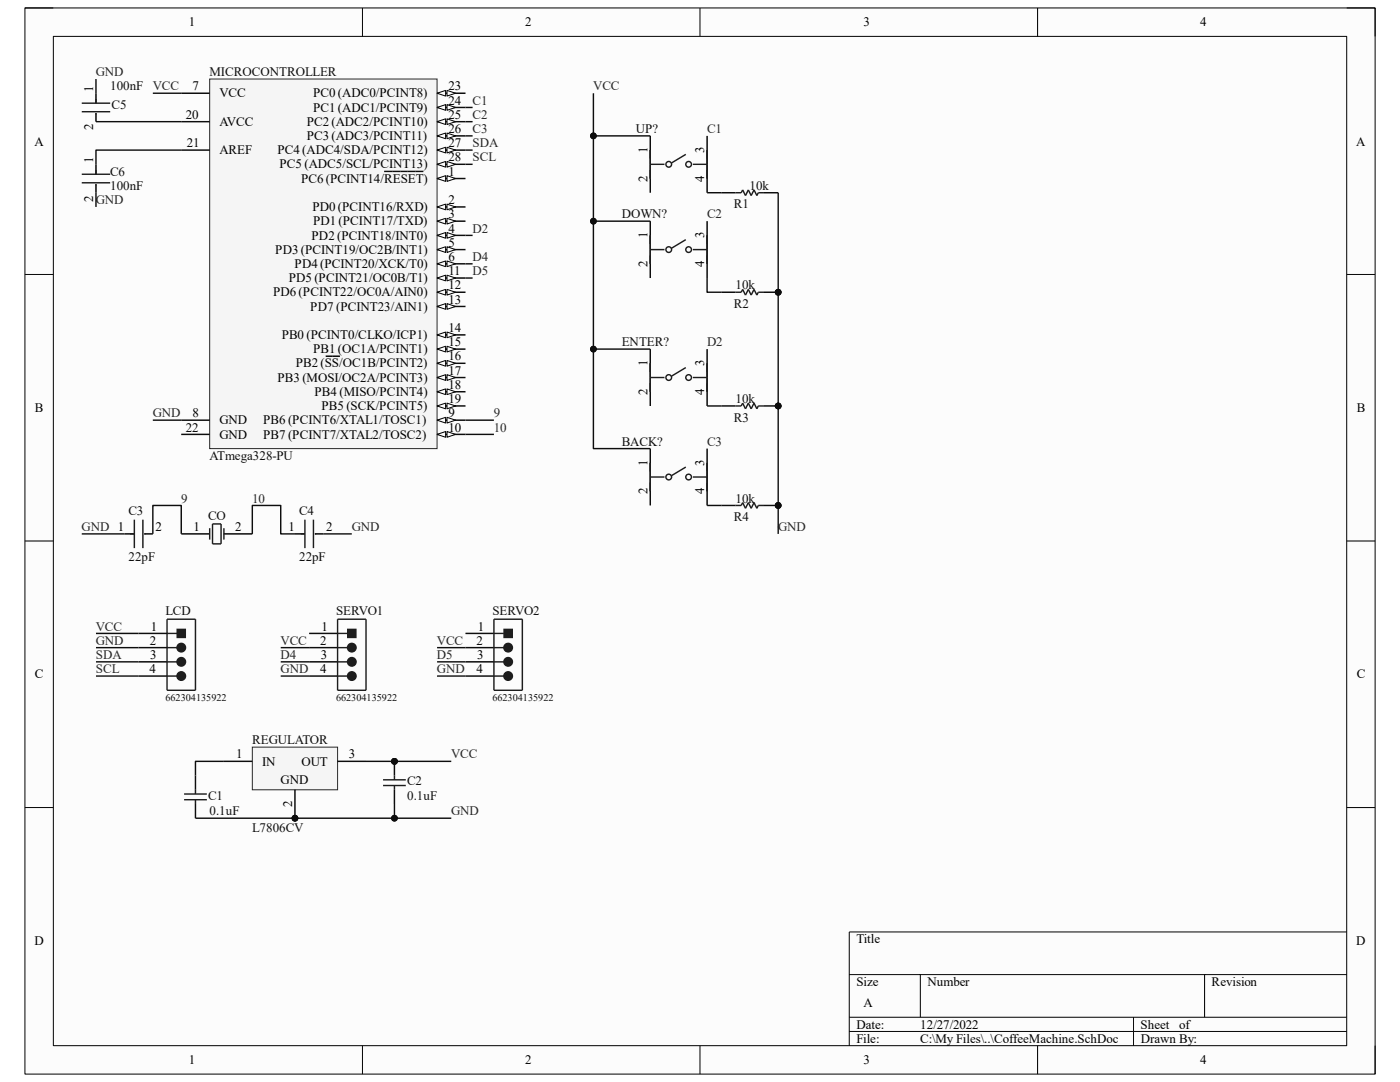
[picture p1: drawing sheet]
<svg xmlns="http://www.w3.org/2000/svg" width="279mm" height="216mm" viewBox="0 0 279 216" stroke-linecap="round" stroke-linejoin="round" font-family="sans-serif">
<path d="M5 1.6h269.4v212.7h-269.4z" fill-rule="evenodd" fill="#fcfcfc"/>
<path d="M5 1.6h269.4v212.7h-269.4z" fill="none" stroke="#000" stroke-width=".2"/>
<path d="M10.6 7.3h258.2v201.4h-258.2z" fill-rule="evenodd" fill="#fcfcfc"/>
<g fill="none" stroke="#000" stroke-width=".2">
<path d="M5 1.6h5.6M10.6 7.3h258.2v201.4h-258.2zM72.3 1.6v5.7M139.7 1.6v5.7M207.1 1.6v5.7M268.8 1.6h5.6v5.7M5 54.8h5.6M268.8 54.8h5.6M5 107.9h5.6M268.8 107.9h5.6M5 161.1h5.6M268.8 161.1h5.6"/>
<path d="M169.5 194.5h99.3M183.7 194.5v8.5M240.4 194.5v8.5M268.8 186h-99.3v22.7M72.3 208.7v5.6M139.7 208.7v5.6M169.5 203h99.3M169.5 205.8h99.3M207.1 208.7v5.6M226.2 203v5.7M274.4 208.7v5.6"/>
</g>
<circle cx="58.9" cy="163.3" r=".57" fill="#0e0e0e"/>
<circle cx="58.9" cy="163.3" r=".57" fill="none" stroke="#0e0e0e" stroke-width=".2"/>
<path d="M50.4 149.1h17v8.5h-17z" fill-rule="evenodd" fill="#f5f5f5"/>
<path d="M50.4 149.1h17v8.5h-17z" fill="none" stroke="#262626" stroke-width=".2"/>
<path d="M44.7 151.9h5.7M58.9 157.6v5.7" fill="none" stroke="#000" stroke-width=".29"/>
<circle cx="58.9" cy="163.3" r=".57" fill="#0e0e0e"/>
<circle cx="58.9" cy="163.3" r=".57" fill="none" stroke="#0e0e0e" stroke-width=".2"/>
<path d="M67.4 151.9h5.6" fill="none" stroke="#000" stroke-width=".29"/>
<circle cx="78.7" cy="151.9" r=".57" fill="#0e0e0e"/>
<circle cx="78.7" cy="151.9" r=".57" fill="none" stroke="#0e0e0e" stroke-width=".2"/>
<path d="M78.7 151.9v2.9" fill="none" stroke="#000" stroke-width=".29"/>
<circle cx="78.7" cy="151.9" r=".57" fill="#0e0e0e"/>
<circle cx="78.7" cy="151.9" r=".57" fill="none" stroke="#0e0e0e" stroke-width=".2"/>
<path d="M39 154.8v2.8M78.7 157.6v2.8M39 160.4v2.9" fill="none" stroke="#000" stroke-width=".29"/>
<path d="M36.7 159.6h4.6M36.7 158.4h4.6M39 157.6v.8M39 159.6v.8M76.4 156.7h4.6M76.4 155.6h4.6M78.7 154.8v.8M78.7 156.7v.9" fill="none" stroke="#1c1c1c" stroke-width=".29"/>
<path d="M41.8 15.8h45.4v73.7h-45.4z" fill-rule="evenodd" fill="#f5f5f5"/>
<path d="M41.8 15.8h45.4v73.7h-45.4z" fill="none" stroke="#262626" stroke-width=".2"/>
<path d="M87.2 35.6h5.7" fill="none" stroke="#000" stroke-width=".29"/>
<path d="M87.2 35.6l1.7-.5v1.1z" fill="#fbfbfb"/>
<path d="M87.2 35.6l1.7-.5v1.1z" fill="none" stroke="#000" stroke-width=".2"/>
<path d="M89.2 35.1l1.7 .5-1.7 .6z" fill="#fbfbfb"/>
<path d="M89.2 35.1l1.7 .5-1.7 .6z" fill="none" stroke="#000" stroke-width=".2"/>
<path d="M76.7 34.2h7.8" fill="none" stroke="#000" stroke-width=".28"/>
<path d="M87.2 41.3h5.7" fill="none" stroke="#000" stroke-width=".29"/>
<path d="M87.2 41.3l1.7-.6v1.2z" fill="#fbfbfb"/>
<path d="M87.2 41.3l1.7-.6v1.2z" fill="none" stroke="#000" stroke-width=".2"/>
<path d="M89.2 40.7l1.7 .6-1.7 .6z" fill="#fbfbfb"/>
<path d="M89.2 40.7l1.7 .6-1.7 .6z" fill="none" stroke="#000" stroke-width=".2"/>
<path d="M87.2 44.1h5.7" fill="none" stroke="#000" stroke-width=".29"/>
<path d="M87.2 44.1l1.7-.5v1.1z" fill="#fbfbfb"/>
<path d="M87.2 44.1l1.7-.5v1.1z" fill="none" stroke="#000" stroke-width=".2"/>
<path d="M89.2 43.6l1.7 .5-1.7 .6z" fill="#fbfbfb"/>
<path d="M89.2 43.6l1.7 .5-1.7 .6z" fill="none" stroke="#000" stroke-width=".2"/>
<path d="M87.2 47h5.7" fill="none" stroke="#000" stroke-width=".29"/>
<path d="M87.2 47l1.7-.6v1.1z" fill="#fbfbfb"/>
<path d="M87.2 47l1.7-.6v1.1z" fill="none" stroke="#000" stroke-width=".2"/>
<path d="M89.2 46.4l1.7 .6-1.7 .5z" fill="#fbfbfb"/>
<path d="M89.2 46.4l1.7 .6-1.7 .5z" fill="none" stroke="#000" stroke-width=".2"/>
<path d="M87.2 49.8h5.7" fill="none" stroke="#000" stroke-width=".29"/>
<path d="M87.2 49.8l1.7-.6v1.2z" fill="#fbfbfb"/>
<path d="M87.2 49.8l1.7-.6v1.2z" fill="none" stroke="#000" stroke-width=".2"/>
<path d="M89.2 49.2l1.7 .6-1.7 .6z" fill="#fbfbfb"/>
<path d="M89.2 49.2l1.7 .6-1.7 .6z" fill="none" stroke="#000" stroke-width=".2"/>
<path d="M87.2 52.6h5.7" fill="none" stroke="#000" stroke-width=".29"/>
<path d="M87.2 52.6l1.7-.5v1.1z" fill="#fbfbfb"/>
<path d="M87.2 52.6l1.7-.5v1.1z" fill="none" stroke="#000" stroke-width=".2"/>
<path d="M89.2 52.1l1.7 .5-1.7 .6z" fill="#fbfbfb"/>
<path d="M89.2 52.1l1.7 .5-1.7 .6z" fill="none" stroke="#000" stroke-width=".2"/>
<path d="M36.2 18.6h5.6M36.2 83.8h5.6" fill="none" stroke="#000" stroke-width=".28"/>
<path d="M87.2 83.8h5.7" fill="none" stroke="#000" stroke-width=".29"/>
<path d="M87.2 83.8l1.7-.5v1.1z" fill="#fbfbfb"/>
<path d="M87.2 83.8l1.7-.5v1.1z" fill="none" stroke="#000" stroke-width=".2"/>
<path d="M89.2 83.3l1.7 .5-1.7 .6z" fill="#fbfbfb"/>
<path d="M89.2 83.3l1.7 .5-1.7 .6z" fill="none" stroke="#000" stroke-width=".2"/>
<path d="M87.2 86.7h5.7" fill="none" stroke="#000" stroke-width=".29"/>
<path d="M87.2 86.7l1.7-.6v1.1z" fill="#fbfbfb"/>
<path d="M87.2 86.7l1.7-.6v1.1z" fill="none" stroke="#000" stroke-width=".2"/>
<path d="M89.2 86.1l1.7 .6-1.7 .5z" fill="#fbfbfb"/>
<path d="M89.2 86.1l1.7 .6-1.7 .5z" fill="none" stroke="#000" stroke-width=".2"/>
<path d="M87.2 55.5h5.7" fill="none" stroke="#000" stroke-width=".29"/>
<path d="M87.2 55.5l1.7-.6v1.1z" fill="#fbfbfb"/>
<path d="M87.2 55.5l1.7-.6v1.1z" fill="none" stroke="#000" stroke-width=".2"/>
<path d="M89.2 54.9l1.7 .6-1.7 .5z" fill="#fbfbfb"/>
<path d="M89.2 54.9l1.7 .6-1.7 .5z" fill="none" stroke="#000" stroke-width=".2"/>
<path d="M87.2 58.3h5.7" fill="none" stroke="#000" stroke-width=".29"/>
<path d="M87.2 58.3l1.7-.6v1.2z" fill="#fbfbfb"/>
<path d="M87.2 58.3l1.7-.6v1.2z" fill="none" stroke="#000" stroke-width=".2"/>
<path d="M89.2 57.7l1.7 .6-1.7 .6z" fill="#fbfbfb"/>
<path d="M89.2 57.7l1.7 .6-1.7 .6z" fill="none" stroke="#000" stroke-width=".2"/>
<path d="M87.2 61.2h5.7" fill="none" stroke="#000" stroke-width=".29"/>
<path d="M87.2 61.2l1.7-.6v1.1z" fill="#fbfbfb"/>
<path d="M87.2 61.2l1.7-.6v1.1z" fill="none" stroke="#000" stroke-width=".2"/>
<path d="M89.2 60.6l1.7 .6-1.7 .5z" fill="#fbfbfb"/>
<path d="M89.2 60.6l1.7 .6-1.7 .5z" fill="none" stroke="#000" stroke-width=".2"/>
<path d="M87.2 66.8h5.7" fill="none" stroke="#000" stroke-width=".29"/>
<path d="M87.2 66.8l1.7-.5v1.1z" fill="#fbfbfb"/>
<path d="M87.2 66.8l1.7-.5v1.1z" fill="none" stroke="#000" stroke-width=".2"/>
<path d="M89.2 66.3l1.7 .5-1.7 .6z" fill="#fbfbfb"/>
<path d="M89.2 66.3l1.7 .5-1.7 .6z" fill="none" stroke="#000" stroke-width=".2"/>
<path d="M87.2 69.7h5.7" fill="none" stroke="#000" stroke-width=".29"/>
<path d="M87.2 69.7l1.7-.6v1.1z" fill="#fbfbfb"/>
<path d="M87.2 69.7l1.7-.6v1.1z" fill="none" stroke="#000" stroke-width=".2"/>
<path d="M89.2 69.1l1.7 .6-1.7 .5z" fill="#fbfbfb"/>
<path d="M89.2 69.1l1.7 .6-1.7 .5z" fill="none" stroke="#000" stroke-width=".2"/>
<path d="M87.2 72.5h5.7" fill="none" stroke="#000" stroke-width=".29"/>
<path d="M87.2 72.5l1.7-.6v1.2z" fill="#fbfbfb"/>
<path d="M87.2 72.5l1.7-.6v1.2z" fill="none" stroke="#000" stroke-width=".2"/>
<path d="M89.2 71.9l1.7 .6-1.7 .6z" fill="#fbfbfb"/>
<path d="M89.2 71.9l1.7 .6-1.7 .6z" fill="none" stroke="#000" stroke-width=".2"/>
<path d="M65 71.1h2.8" fill="none" stroke="#000" stroke-width=".28"/>
<path d="M87.2 75.3h5.7" fill="none" stroke="#000" stroke-width=".29"/>
<path d="M87.2 75.3l1.7-.5v1.1z" fill="#fbfbfb"/>
<path d="M87.2 75.3l1.7-.5v1.1z" fill="none" stroke="#000" stroke-width=".2"/>
<path d="M89.2 74.8l1.7 .5-1.7 .6z" fill="#fbfbfb"/>
<path d="M89.2 74.8l1.7 .5-1.7 .6z" fill="none" stroke="#000" stroke-width=".2"/>
<path d="M87.2 78.2h5.7" fill="none" stroke="#000" stroke-width=".29"/>
<path d="M87.2 78.2l1.7-.6v1.1z" fill="#fbfbfb"/>
<path d="M87.2 78.2l1.7-.6v1.1z" fill="none" stroke="#000" stroke-width=".2"/>
<path d="M89.2 77.6l1.7 .6-1.7 .5z" fill="#fbfbfb"/>
<path d="M89.2 77.6l1.7 .6-1.7 .5z" fill="none" stroke="#000" stroke-width=".2"/>
<path d="M87.2 81h5.7" fill="none" stroke="#000" stroke-width=".29"/>
<path d="M87.2 81l1.7-.6v1.2z" fill="#fbfbfb"/>
<path d="M87.2 81l1.7-.6v1.2z" fill="none" stroke="#000" stroke-width=".2"/>
<path d="M89.2 80.4l1.7 .6-1.7 .6z" fill="#fbfbfb"/>
<path d="M89.2 80.4l1.7 .6-1.7 .6z" fill="none" stroke="#000" stroke-width=".2"/>
<path d="M36.2 24.3h5.6M36.2 30h5.6" fill="none" stroke="#000" stroke-width=".28"/>
<path d="M87.2 18.6h5.7M36.2 86.7h5.6" fill="none" stroke="#000" stroke-width=".29"/>
<path d="M87.2 18.6l1.7-.6v1.2z" fill="#fbfbfb"/>
<path d="M87.2 18.6l1.7-.6v1.2z" fill="none" stroke="#000" stroke-width=".2"/>
<path d="M89.2 18l1.7 .6-1.7 .6z" fill="#fbfbfb"/>
<path d="M89.2 18l1.7 .6-1.7 .6z" fill="none" stroke="#000" stroke-width=".2"/>
<path d="M87.2 21.4h5.7" fill="none" stroke="#000" stroke-width=".29"/>
<path d="M87.2 21.4l1.7-.5v1.1z" fill="#fbfbfb"/>
<path d="M87.2 21.4l1.7-.5v1.1z" fill="none" stroke="#000" stroke-width=".2"/>
<path d="M89.2 20.9l1.7 .5-1.7 .6z" fill="#fbfbfb"/>
<path d="M89.2 20.9l1.7 .5-1.7 .6z" fill="none" stroke="#000" stroke-width=".2"/>
<path d="M87.2 24.3h5.7" fill="none" stroke="#000" stroke-width=".29"/>
<path d="M87.2 24.3l1.7-.6v1.1z" fill="#fbfbfb"/>
<path d="M87.2 24.3l1.7-.6v1.1z" fill="none" stroke="#000" stroke-width=".2"/>
<path d="M89.2 23.7l1.7 .6-1.7 .5z" fill="#fbfbfb"/>
<path d="M89.2 23.7l1.7 .6-1.7 .5z" fill="none" stroke="#000" stroke-width=".2"/>
<path d="M87.2 27.1h5.7" fill="none" stroke="#000" stroke-width=".29"/>
<path d="M87.2 27.1l1.7-.6v1.2z" fill="#fbfbfb"/>
<path d="M87.2 27.1l1.7-.6v1.2z" fill="none" stroke="#000" stroke-width=".2"/>
<path d="M89.2 26.5l1.7 .6-1.7 .6z" fill="#fbfbfb"/>
<path d="M89.2 26.5l1.7 .6-1.7 .6z" fill="none" stroke="#000" stroke-width=".2"/>
<path d="M87.2 30h5.7" fill="none" stroke="#000" stroke-width=".29"/>
<path d="M87.2 30l1.7-.6v1.1z" fill="#fbfbfb"/>
<path d="M87.2 30l1.7-.6v1.1z" fill="none" stroke="#000" stroke-width=".2"/>
<path d="M89.2 29.4l1.7 .6-1.7 .5z" fill="#fbfbfb"/>
<path d="M89.2 29.4l1.7 .6-1.7 .5z" fill="none" stroke="#000" stroke-width=".2"/>
<path d="M87.2 32.8h5.7" fill="none" stroke="#000" stroke-width=".29"/>
<path d="M87.2 32.8l1.7-.6v1.2z" fill="#fbfbfb"/>
<path d="M87.2 32.8l1.7-.6v1.2z" fill="none" stroke="#000" stroke-width=".2"/>
<path d="M89.2 32.2l1.7 .6-1.7 .6z" fill="#fbfbfb"/>
<path d="M89.2 32.2l1.7 .6-1.7 .6z" fill="none" stroke="#000" stroke-width=".2"/>
<g fill="none" stroke="#000" stroke-width=".29">
<path d="M129.8 27.1v11.4M141.1 27.1v11.4M144 38.5h2.8M152.5 38.5h2.8M129.8 44.1v11.4M141.1 44.1v11.4M129.8 69.7v11.3M141.1 69.7v11.3M129.8 89.5v11.4M141.1 89.5v11.4M24.8 106.5h2M28.8 106.5h1.7"/>
<path d="M36.2 106.5h5.6M44.7 106.5h5.7M58.9 106.5h1.9M62.8 106.5h1.7"/>
</g>
<g fill="none" stroke="#1c1c1c" stroke-width=".29">
<path d="M129.8 30v5.6M129.8 32.8h2.8M136.9 30.8l-2.9 1.7M138.3 32.8h2.8M141.1 30v5.6M146.8 38.5h1.1l.3-.6 .6 1.1 .5-1.1 .6 1.1 .6-1.1 .6 1.1 .2-.5h1.2M129.8 47v5.6M129.8 49.8h2.8M136.9 47.8l-2.9 1.7M138.3 49.8h2.8M141.1 47v5.6M129.8 75.3h2.8"/>
<path d="M129.8 72.5v5.7M136.9 73.3l-2.9 1.8M138.3 75.3h2.8M141.1 72.5v5.7M129.8 92.4v5.6M129.8 95.2h2.8M136.9 93.2l-2.9 1.7M138.3 95.2h2.8M141.1 92.4v5.6M26 106.5h.8M26.8 103.7v5.7M28.5 103.7v5.7"/>
<path d="M28.8 106.5h.3M41.8 105.4v2.3M42.4 104.5h1.7v4h-1.7zM44.7 105.4v2.3M60 106.5h.8M60.8 103.7v5.7M62.6 103.7v5.7M62.8 106.5h.3"/>
<circle cx="133.5" cy="32.8" r=".57"/>
<circle cx="137.4" cy="32.8" r=".57"/>
<circle cx="133.5" cy="49.8" r=".57"/>
<circle cx="137.4" cy="49.8" r=".57"/>
<circle cx="133.5" cy="75.3" r=".57"/>
<circle cx="137.4" cy="75.3" r=".57"/>
<circle cx="133.5" cy="95.2" r=".57"/>
<circle cx="137.4" cy="95.2" r=".57"/>
</g>
<path d="M19.2 18.6v2M19.2 22.6v1.7M19.2 32.8v2M19.2 36.8v1.7" fill="none" stroke="#000" stroke-width=".28"/>
<path d="M19.2 19.7v.9M16.3 20.6h5.7M16.3 22.3h5.7M16.3 34.8h5.7M16.3 36.5h5.7M19.2 22.6v.3M19.2 33.9v.9M19.2 36.8v.2" fill="none" stroke="#1c1c1c" stroke-width=".28"/>
<circle cx="155.3" cy="81" r=".57" fill="#0e0e0e"/>
<circle cx="155.3" cy="81" r=".57" fill="none" stroke="#0e0e0e" stroke-width=".2"/>
<path d="M144 81h2.8M152.5 81h2.8" fill="none" stroke="#000" stroke-width=".29"/>
<circle cx="155.3" cy="81" r=".57" fill="#0e0e0e"/>
<circle cx="155.3" cy="81" r=".57" fill="none" stroke="#0e0e0e" stroke-width=".2"/>
<path d="M146.8 81h1.1l.3-.6 .6 1.2 .5-1.2 .6 1.2 .6-1.2 .6 1.2 .2-.6h1.2" fill="none" stroke="#1c1c1c" stroke-width=".29"/>
<circle cx="155.3" cy="58.3" r=".57" fill="#0e0e0e"/>
<circle cx="155.3" cy="58.3" r=".57" fill="none" stroke="#0e0e0e" stroke-width=".2"/>
<path d="M144 58.3h2.8M152.5 58.3h2.8" fill="none" stroke="#000" stroke-width=".29"/>
<circle cx="155.3" cy="58.3" r=".57" fill="#0e0e0e"/>
<circle cx="155.3" cy="58.3" r=".57" fill="none" stroke="#0e0e0e" stroke-width=".2"/>
<path d="M146.8 58.3h1.1l.3-.6 .6 1.2 .5-1.2 .6 1.2 .6-1.2 .6 1.2 .2-.6h1.2" fill="none" stroke="#1c1c1c" stroke-width=".29"/>
<circle cx="155.3" cy="100.9" r=".57" fill="#0e0e0e"/>
<circle cx="155.3" cy="100.9" r=".57" fill="none" stroke="#0e0e0e" stroke-width=".2"/>
<path d="M144 100.9h2.8M152.5 100.9h2.8" fill="none" stroke="#000" stroke-width=".29"/>
<circle cx="155.3" cy="100.9" r=".57" fill="#0e0e0e"/>
<circle cx="155.3" cy="100.9" r=".57" fill="none" stroke="#0e0e0e" stroke-width=".2"/>
<path d="M146.8 100.9h1.1l.3-.6 .6 1.1 .5-1.1 .6 1.1 .6-1.1 .6 1.1 .2-.5h1.2" fill="none" stroke="#1c1c1c" stroke-width=".29"/>
<circle cx="36.2" cy="129.2" r=".85" fill="#1c1c1c"/>
<g fill="none" stroke="#1c1c1c" stroke-width=".29">
<path d="M33.3 129.2h2M33.3 126.4h2"/>
<circle cx="36.2" cy="129.2" r=".85"/>
</g>
<path d="M27.7 129.2h5.6M27.7 126.4h5.6" fill="none" stroke="#000" stroke-width=".29"/>
<path d="M35.3 125.5h1.7v1.7h-1.7z" fill-rule="evenodd" fill="#1c1c1c"/>
<path d="M35.3 125.5h1.7v1.7h-1.7z" fill="none" stroke="#1c1c1c" stroke-width=".2"/>
<circle cx="36.2" cy="134.9" r=".85" fill="#1c1c1c"/>
<circle cx="36.2" cy="134.9" r=".85" fill="none" stroke="#1c1c1c" stroke-width=".29"/>
<circle cx="36.2" cy="132.1" r=".85" fill="#1c1c1c"/>
<g fill="none" stroke="#1c1c1c" stroke-width=".29">
<path d="M33.3 132.1h2M33.3 134.9h2M33.3 123.6h5.7v14.1h-5.7z"/>
<circle cx="36.2" cy="132.1" r=".85"/>
</g>
<path d="M27.7 132.1h5.6M27.7 134.9h5.6" fill="none" stroke="#000" stroke-width=".29"/>
<circle cx="101.4" cy="129.2" r=".85" fill="#1c1c1c"/>
<g fill="none" stroke="#1c1c1c" stroke-width=".29">
<path d="M98.6 129.2h2M98.6 126.4h2"/>
<circle cx="101.4" cy="129.2" r=".85"/>
</g>
<path d="M92.9 129.2h5.7M92.9 126.4h5.7" fill="none" stroke="#000" stroke-width=".29"/>
<path d="M100.6 125.5h1.7v1.7h-1.7z" fill-rule="evenodd" fill="#1c1c1c"/>
<path d="M100.6 125.5h1.7v1.7h-1.7z" fill="none" stroke="#1c1c1c" stroke-width=".2"/>
<circle cx="101.4" cy="134.9" r=".85" fill="#1c1c1c"/>
<circle cx="101.4" cy="134.9" r=".85" fill="none" stroke="#1c1c1c" stroke-width=".29"/>
<circle cx="101.4" cy="132.1" r=".85" fill="#1c1c1c"/>
<g fill="none" stroke="#1c1c1c" stroke-width=".29">
<path d="M98.6 132.1h2M98.6 134.9h2M98.6 123.6h5.6v14.1h-5.6z"/>
<circle cx="101.4" cy="132.1" r=".85"/>
</g>
<path d="M92.9 132.1h5.7M92.9 134.9h5.7" fill="none" stroke="#000" stroke-width=".29"/>
<circle cx="70.2" cy="129.2" r=".85" fill="#1c1c1c"/>
<g fill="none" stroke="#1c1c1c" stroke-width=".29">
<path d="M67.4 129.2h2M67.4 126.4h2"/>
<circle cx="70.2" cy="129.2" r=".85"/>
</g>
<path d="M61.7 129.2h5.7M61.7 126.4h5.7" fill="none" stroke="#000" stroke-width=".29"/>
<path d="M69.4 125.5h1.7v1.7h-1.7z" fill-rule="evenodd" fill="#1c1c1c"/>
<path d="M69.4 125.5h1.7v1.7h-1.7z" fill="none" stroke="#1c1c1c" stroke-width=".2"/>
<circle cx="70.2" cy="134.9" r=".85" fill="#1c1c1c"/>
<circle cx="70.2" cy="134.9" r=".85" fill="none" stroke="#1c1c1c" stroke-width=".29"/>
<circle cx="70.2" cy="132.1" r=".85" fill="#1c1c1c"/>
<g fill="none" stroke="#1c1c1c" stroke-width=".29">
<path d="M67.4 132.1h2M67.4 134.9h2M67.4 123.6h5.6v14.1h-5.6z"/>
<circle cx="70.2" cy="132.1" r=".85"/>
</g>
<path d="M61.7 132.1h5.7M61.7 134.9h5.7" fill="none" stroke="#000" stroke-width=".29"/>
<path d="M92.9 55.5h1.4M16.3 106.5h8.5M30.5 106.5v-5.6h5.7v5.6M19.2 134.9h8.5M19.2 132.1h8.5M19.2 129.2h8.5M19.2 126.4h8.5M39 163.3h51.1" fill="none" stroke="#0e0e0e" stroke-width=".29"/>
<path d="M30.5 18.6h5.7M19.2 24.3h17M36.2 30h-17v2.8M30.5 83.8h5.7" fill="none" stroke="#0e0e0e" stroke-width=".28"/>
<circle cx="58.9" cy="163.3" r=".57" fill="#0e0e0e"/>
<circle cx="58.9" cy="163.3" r=".57" fill="none" stroke="#0e0e0e" stroke-width=".2"/>
<circle cx="78.7" cy="163.3" r=".57" fill="#0e0e0e"/>
<circle cx="78.7" cy="163.3" r=".57" fill="none" stroke="#0e0e0e" stroke-width=".2"/>
<path d="M50.4 106.5v-5.6h5.6v5.6h2.9M64.5 106.5h5.7M56 134.9h5.7M56 132.1h5.7M56 129.2h5.7M44.7 151.9h-5.7v2.9M73 151.9h17.1" fill="none" stroke="#0e0e0e" stroke-width=".29"/>
<circle cx="78.7" cy="151.9" r=".57" fill="#0e0e0e"/>
<circle cx="78.7" cy="151.9" r=".57" fill="none" stroke="#0e0e0e" stroke-width=".2"/>
<g fill="none" stroke="#0e0e0e" stroke-width=".29">
<path d="M118.4 18.6v70.9h11.4M92.9 32.8h1.4M92.9 30h1.4M92.9 27.1h1.4M92.9 24.3h1.4M92.9 21.4h1.4M92.9 52.6h1.4M92.9 47h1.4M92.9 86.7h5.7M92.9 83.8h5.7M87.2 134.9h5.7M87.2 132.1h5.7"/>
<path d="M87.2 129.2h5.7"/>
</g>
<circle cx="118.4" cy="27.1" r=".57" fill="#0e0e0e"/>
<circle cx="118.4" cy="27.1" r=".57" fill="none" stroke="#0e0e0e" stroke-width=".2"/>
<circle cx="118.4" cy="44.1" r=".57" fill="#0e0e0e"/>
<circle cx="118.4" cy="44.1" r=".57" fill="none" stroke="#0e0e0e" stroke-width=".2"/>
<circle cx="118.4" cy="69.7" r=".57" fill="#0e0e0e"/>
<circle cx="118.4" cy="69.7" r=".57" fill="none" stroke="#0e0e0e" stroke-width=".2"/>
<path d="M118.4 69.7h11.4" fill="none" stroke="#0e0e0e" stroke-width=".29"/>
<circle cx="118.4" cy="69.7" r=".57" fill="#0e0e0e"/>
<circle cx="118.4" cy="69.7" r=".57" fill="none" stroke="#0e0e0e" stroke-width=".2"/>
<path d="M118.4 44.1h11.4" fill="none" stroke="#0e0e0e" stroke-width=".29"/>
<circle cx="118.4" cy="44.1" r=".57" fill="#0e0e0e"/>
<circle cx="118.4" cy="44.1" r=".57" fill="none" stroke="#0e0e0e" stroke-width=".2"/>
<path d="M118.4 27.1h11.4" fill="none" stroke="#0e0e0e" stroke-width=".29"/>
<circle cx="118.4" cy="27.1" r=".57" fill="#0e0e0e"/>
<circle cx="118.4" cy="27.1" r=".57" fill="none" stroke="#0e0e0e" stroke-width=".2"/>
<path d="M141.1 38.5h2.9M141.1 55.5v2.8h2.9M141.1 81h2.9M141.1 100.9h2.9M78.7 160.4v2.9" fill="none" stroke="#0e0e0e" stroke-width=".29"/>
<path d="M19.2 15.8v2.8M19.2 38.5v2.8" fill="none" stroke="#0e0e0e" stroke-width=".28"/>
<circle cx="78.7" cy="163.3" r=".57" fill="#0e0e0e"/>
<circle cx="78.7" cy="163.3" r=".57" fill="none" stroke="#0e0e0e" stroke-width=".2"/>
<path d="M155.3 38.5v68" fill="none" stroke="#0e0e0e" stroke-width=".29"/>
<circle cx="155.3" cy="58.3" r=".57" fill="#0e0e0e"/>
<circle cx="155.3" cy="58.3" r=".57" fill="none" stroke="#0e0e0e" stroke-width=".2"/>
<circle cx="155.3" cy="81" r=".57" fill="#0e0e0e"/>
<circle cx="155.3" cy="81" r=".57" fill="none" stroke="#0e0e0e" stroke-width=".2"/>
<circle cx="155.3" cy="100.9" r=".57" fill="#0e0e0e"/>
<circle cx="155.3" cy="100.9" r=".57" fill="none" stroke="#0e0e0e" stroke-width=".2"/>
<g font-size="2.6">
<text x="37.7" y="5.2">1</text>
<text x="104.8" y="5.2">2</text>
<text x="172.3" y="5.2">3</text>
<text x="239.5" y="5.2">4</text>
<text x="18.6" y="18.3" transform="rotate(-90 18.6 18.3)">1</text>
<text x="37.1" y="23.7">20</text>
<text x="38.4" y="18">7</text>
<text x="43.8" y="19.4">VCC</text>
<text x="62.5" y="19.4">PC0 (ADC0/PCINT8)</text>
<text x="62.5" y="22.3">PC1 (ADC1/PCINT9)</text>
<text x="89.5" y="18">23</text>
<text x="89.5" y="20.9">24</text>
<text x="89.5" y="23.7">25</text>
<text x="6.9" y="29">A</text>
<text x="18.6" y="26" transform="rotate(-90 18.6 26)">2</text>
<text x="37.3" y="29.4">21</text>
<text x="43.8" y="25.1">AVCC</text>
<text x="61.2" y="25.1">PC2 (ADC2/PCINT10)</text>
<text x="61.2" y="27.9">PC3 (ADC3/PCINT11)</text>
<text x="89.5" y="26.5">26</text>
<text x="89.5" y="29.4">27</text>
<text x="270.7" y="29">A</text>
<text x="18.6" y="32.5" transform="rotate(-90 18.6 32.5)">1</text>
<text x="43.8" y="30.8">AREF</text>
<text x="55.4" y="30.8">PC4 (ADC4/SDA/PCINT12)</text>
<text x="55.8" y="33.6">PC5 (ADC5/SCL/PCINT13)</text>
<text x="89.5" y="35.1">1</text>
<text x="89.5" y="32.2">28</text>
<text x="129.2" y="30.5" transform="rotate(-90 129.2 30.5)">1</text>
<text x="140.5" y="30.5" transform="rotate(-90 140.5 30.5)">3</text>
<text x="18.6" y="40.2" transform="rotate(-90 18.6 40.2)">2</text>
<text x="60.1" y="36.4">PC6 (PCINT14/RESET)</text>
<text x="89.5" y="40.7">2</text>
<text x="129.2" y="36.2" transform="rotate(-90 129.2 36.2)">2</text>
<text x="140.5" y="36.2" transform="rotate(-90 140.5 36.2)">4</text>
<text x="62.2" y="47.8">PD2 (PCINT18/INT0)</text>
<text x="62.4" y="42.1">PD0 (PCINT16/RXD)</text>
<text x="62.5" y="45">PD1 (PCINT17/TXD)</text>
<text x="89.5" y="43.6">3</text>
<text x="89.5" y="46.4">4</text>
<text x="129.2" y="47.5" transform="rotate(-90 129.2 47.5)">1</text>
<text x="140.5" y="47.5" transform="rotate(-90 140.5 47.5)">3</text>
<text x="54.9" y="50.6">PD3 (PCINT19/OC2B/INT1)</text>
<text x="58.8" y="53.5">PD4 (PCINT20/XCK/T0)</text>
<text x="89.5" y="49.2">5</text>
<text x="89.5" y="52.1">6</text>
<text x="129.2" y="53.3" transform="rotate(-90 129.2 53.3)">2</text>
<text x="140.5" y="53.3" transform="rotate(-90 140.5 53.3)">4</text>
<text x="54.5" y="59.1">PD6 (PCINT22/OC0A/AIN0)</text>
<text x="57.7" y="56.3">PD5 (PCINT21/OC0B/T1)</text>
<text x="89.5" y="54.9">11</text>
<text x="89.5" y="57.7">12</text>
<text x="61.9" y="62">PD7 (PCINT23/AIN1)</text>
<text x="89.5" y="60.6">13</text>
<text x="56.2" y="67.6">PB0 (PCINT0/CLKO/ICP1)</text>
<text x="62.5" y="70.5">PB1 (OC1A/PCINT1)</text>
<text x="89.5" y="66.3">14</text>
<text x="89.5" y="69.1">15</text>
<text x="89.5" y="71.9">16</text>
<text x="55.4" y="76.2">PB3 (MOSI/OC2A/PCINT3)</text>
<text x="59.1" y="73.3">PB2 (SS/OC1B/PCINT2)</text>
<text x="89.5" y="74.8">17</text>
<text x="89.5" y="77.6">18</text>
<text x="129.2" y="73.1" transform="rotate(-90 129.2 73.1)">1</text>
<text x="140.5" y="73.1" transform="rotate(-90 140.5 73.1)">3</text>
<text x="7" y="82.2">B</text>
<text x="38.4" y="83.3">8</text>
<text x="62.8" y="79">PB4 (MISO/PCINT4)</text>
<text x="64.2" y="81.8">PB5 (SCK/PCINT5)</text>
<text x="89.5" y="83.3">9</text>
<text x="89.5" y="80.4">19</text>
<text x="129.2" y="78.8" transform="rotate(-90 129.2 78.8)">2</text>
<text x="140.5" y="78.8" transform="rotate(-90 140.5 78.8)">4</text>
<text x="270.8" y="82.2">B</text>
<text x="37.1" y="86.1">22</text>
<text x="43.8" y="84.7">GND</text>
<text x="43.8" y="87.5">GND</text>
<text x="52.5" y="84.7">PB6 (PCINT6/XTAL1/TOSC1)</text>
<text x="52.5" y="87.5">PB7 (PCINT7/XTAL2/TOSC2)</text>
<text x="89.5" y="86.1">10</text>
<text x="129.2" y="92.9" transform="rotate(-90 129.2 92.9)">1</text>
<text x="140.5" y="92.9" transform="rotate(-90 140.5 92.9)">3</text>
<text x="129.2" y="98.6" transform="rotate(-90 129.2 98.6)">2</text>
<text x="140.5" y="98.6" transform="rotate(-90 140.5 98.6)">4</text>
<text x="31" y="106">2</text>
<text x="38.6" y="106">1</text>
<text x="46.9" y="106">2</text>
<text x="57.6" y="106">1</text>
<text x="65.1" y="106">2</text>
<text x="30.1" y="125.8">1</text>
<text x="64.1" y="125.8">1</text>
<text x="95.3" y="125.8">1</text>
<text x="29.9" y="128.7">2</text>
<text x="30" y="131.5">3</text>
<text x="63.9" y="128.7">2</text>
<text x="64" y="131.5">3</text>
<text x="95.1" y="128.7">2</text>
<text x="95.2" y="131.5">3</text>
<text x="7" y="135.4">C</text>
<text x="29.8" y="134.3">4</text>
<text x="63.9" y="134.3">4</text>
<text x="95.1" y="134.3">4</text>
<text x="270.8" y="135.4">C</text>
<text x="47.1" y="151.3">1</text>
<text x="52.3" y="152.8">IN</text>
<text x="60.2" y="152.8">OUT</text>
<text x="69.6" y="151.3">3</text>
<text x="56" y="156.5">GND</text>
<text x="58.3" y="161" transform="rotate(-90 58.3 161)">2</text>
<text x="6.9" y="188.6">D</text>
<text x="170.9" y="188.2">Title</text>
<text x="270.7" y="188.6">D</text>
<text x="170.9" y="196.7">Size</text>
<text x="185.1" y="196.7">Number</text>
<text x="241.8" y="196.7">Revision</text>
<text x="172.3" y="201">A</text>
<text x="170.9" y="205.2">Date:</text>
<text x="170.9" y="208.1">File:</text>
<text x="183.6" y="208.1">C:\My Files\..\CoffeeMachine.SchDoc</text>
<text x="183.6" y="205.2">12/27/2022</text>
<text x="227.6" y="205.2">Sheet</text>
<text x="227.7" y="208.1">Drawn By:</text>
<text x="235.3" y="205.2">of</text>
<text x="37.7" y="212.3">1</text>
<text x="104.8" y="212.3">2</text>
<text x="172.3" y="212.3">3</text>
<text x="239.5" y="212.3">4</text>
</g>
<g font-size="2.6" fill="#262626">
<text x="19.1" y="15.2">GND</text>
<text x="30.5" y="18">VCC</text>
<text x="94.3" y="23.7">C2</text>
<text x="94.3" y="20.9">C1</text>
<text x="118.4" y="18">VCC</text>
<text x="94.3" y="26.5">C3</text>
<text x="94.3" y="29.4">SDA</text>
<text x="141.1" y="26.5">C1</text>
<text x="94.3" y="32.2">SCL</text>
<text x="19.1" y="40.7">GND</text>
<text x="94.3" y="46.4">D2</text>
<text x="141.1" y="43.6">C2</text>
<text x="94.3" y="52.1">D4</text>
<text x="94.3" y="54.9">D5</text>
<text x="141.1" y="69.1">D2</text>
<text x="30.5" y="83.3">GND</text>
<text x="98.6" y="83.3">9</text>
<text x="98.6" y="86.1">10</text>
<text x="141.1" y="88.9">C3</text>
<text x="36.2" y="100.3">9</text>
<text x="50.3" y="100.3">10</text>
<text x="16.3" y="106">GND 1</text>
<text x="70.2" y="106">GND</text>
<text x="155.3" y="106">GND</text>
<text x="19.1" y="125.8">VCC</text>
<text x="19.1" y="128.7">GND</text>
<text x="19.1" y="131.5">SDA</text>
<text x="56" y="128.7">VCC</text>
<text x="56" y="131.5">D4</text>
<text x="87.2" y="128.7">VCC</text>
<text x="87.2" y="131.5">D5</text>
<text x="19.1" y="134.3">SCL</text>
<text x="56" y="134.3">GND</text>
<text x="87.2" y="134.3">GND</text>
<text x="90" y="151.3">VCC</text>
<text x="90" y="162.7">GND</text>
</g>
<g font-size="2.6" fill="#0e0e0e">
<text x="41.8" y="15.2">MICROCONTROLLER</text>
<text x="22" y="18">100nF</text>
<text x="22.3" y="21.7">C5</text>
<text x="126.9" y="26.5">UP?</text>
<text x="22" y="35.1">C6</text>
<text x="22" y="37.9">100nF</text>
<text x="146.5" y="41.6">R1</text>
<text x="149.6" y="37.9">10k</text>
<text x="124.1" y="43.6">DOWN?</text>
<text x="146.8" y="57.7">10k</text>
<text x="146.5" y="61.4">R2</text>
<text x="124.1" y="69.1">ENTER?</text>
<text x="146.8" y="80.4">10k</text>
<text x="124.1" y="88.9">BACK?</text>
<text x="146.5" y="84.1">R3</text>
<text x="41.8" y="91.8">ATmega328-PU</text>
<text x="146.8" y="100.3">10k</text>
<text x="25.7" y="102.8">C3</text>
<text x="41.5" y="103.7">CO</text>
<text x="59.7" y="102.8">C4</text>
<text x="146.5" y="104">R4</text>
<text x="25.7" y="111.9">22pF</text>
<text x="59.7" y="111.9">22pF</text>
<text x="33" y="122.7">LCD</text>
<text x="67.1" y="122.7">SERVO1</text>
<text x="98.3" y="122.7">SERVO2</text>
<text x="50.3" y="148.5">REGULATOR</text>
<text x="41.5" y="159.6">C1</text>
<text x="81.2" y="159.6">0.1uF</text>
<text x="81.2" y="156.7">C2</text>
<text x="41.8" y="162.7">0.1uF</text>
<text x="50.3" y="166.1">L7806CV</text>
</g>
<g font-size="2" fill="#0e0e0e">
<text x="33" y="139.8">662304135922</text>
<text x="67.1" y="139.8">662304135922</text>
<text x="98.3" y="139.8">662304135922</text>
</g>
</svg>
